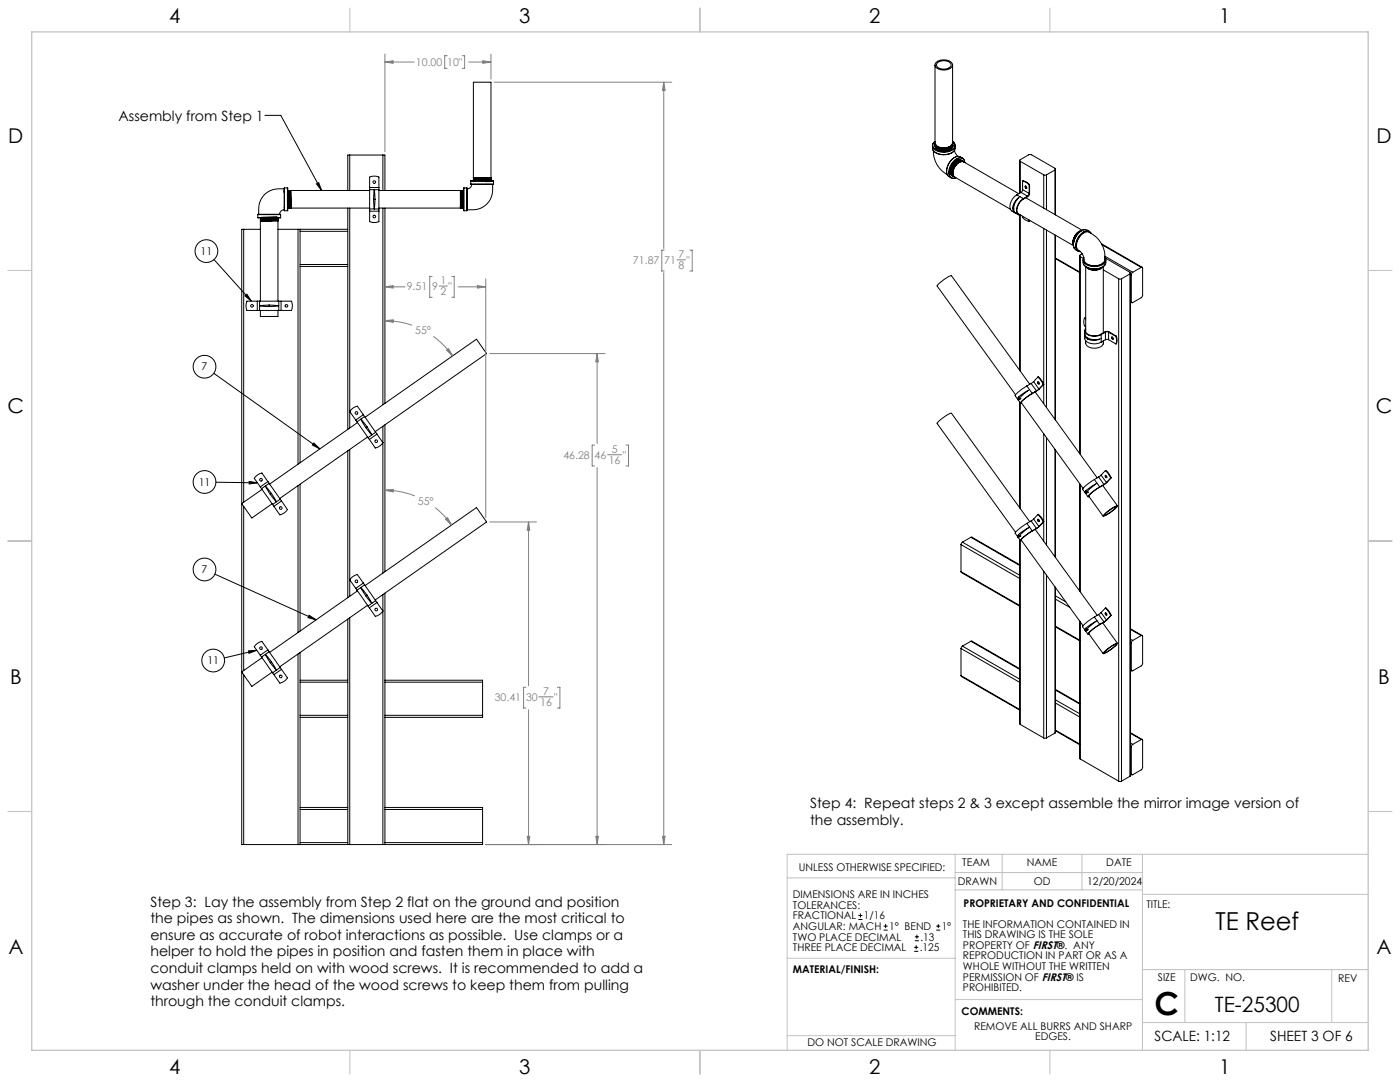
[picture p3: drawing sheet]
<svg xmlns="http://www.w3.org/2000/svg" width="559mm" height="432mm" viewBox="0 0 559 432" stroke-linecap="round" stroke-linejoin="round" font-family="sans-serif">
<g fill="none" stroke="#c0c0c0" stroke-width=".4">
<path d="M139.7 3.2v9.5M279.4 3.2v9.5M419.1 3.2v9.5M3.1 107.9h9.6M546.1 107.9h9.5M3.1 215.9h9.6M546.1 215.9h9.5M3.1 323.8h9.6M546.1 323.8h9.5M314.2 350.3h67M381.2 340.9v78.2M381.2 355.1h74.8"/>
<path d="M381.2 348.2h74.8M400 340.9v14.2M431.9 340.9v14.2M456 340.9v78.2M456 356.9h90.1M546.1 340.9h-231.9v78.2M314.2 382.4h67.2M381.2 398.9h74.8M456 387h90.1M472.9 387v21.1M531.6 387v21.1M139.7 419.1v9.6"/>
<path d="M279.4 419.1v9.6M314.2 413.3h67M419.1 419.1v9.6M456 408.1h90.1M497.4 408.1v11"/>
</g>
<path d="M12.7 12.7h533.4v406.4h-533.4z" fill="none" stroke="#c0c0c0" stroke-width=".5"/>
<g fill="none" stroke="#000" stroke-width=".4">
<path d="M373.2 25.9v31.1a3.9 3.9 0 0 0 5.6 1.6l.9-.6 .5-1M373.7 24.9a4.6 4.6 0 0 1 6.5 .7 3.1 3.1 0 0 1-4 2.3h-.4a2.09 2.09 0 0 1-2.3-2.7zM374.1 25.1a3.7 3.7 0 0 1 5.5 .7 3.3 3.3 0 0 1-4.9 1.3 1.2 1.2 0 0 1-.6-2zM380.2 25.9v31.2M105.7 46h6.4l16.2 30M372.2 58.1v1a3.9 3.9 0 0 0 4.7 2.6 3.9 3.9 0 0 0 4.4-2.6v-1M372.4 59.9a6 6 0 0 0 8.6 0M373.2 57.6h.1M373.2 57.2v.1M373.2 57.5v.1M373.2 57.4a4.3 4.3 0 0 0 6.9 0M373.2 58.1a3.4 3.4 0 0 0 4.5 1.8l1.5-.5 1-1.2"/>
<path d="M373.5 58.8l.8 .8M379.3 58.8a5.1 5.1 0 0 1-5.1 0M379.3 59.5l.9-1.2-.9 1.2M380 57.7a4.4 4.4 0 0 1-6.5 .3l.5 .7M380.2 57.4h.1M380.2 58.3h.1M380.2 57.4a4.5 4.5 0 0 1-6.9 .3M380.2 58.1l-.4 1M380.2 57.9a2.79 2.79 0 0 1-3.3 2.1 2.99 2.99 0 0 1-3.7-2M380.2 57.3a1.91 1.91 0 0 1-1.9 2.6l-.9 .2a3.5 3.5 0 0 1-4.4-2.2l.2-.5M380.2 57.4a4 4 0 0 1-5.7 1.7l-.8-.6-.5-.9M380.2 57.7a4.1 4.1 0 0 1-6.2 1.4l-.8-1.3"/>
<path d="M380.2 57.5a3.5 3.5 0 0 1-4.6 2.1 2.26 2.26 0 0 1-2.4-1.9M380.2 57.2a3.6 3.6 0 0 1-4.8 2.1 2.23 2.23 0 0 1-2.2-1.9M380.2 57.1a3.9 3.9 0 0 1-5.4 1.7l-1.2-.7-.4-1M380.2 57.7h.1M380.2 58v.2M380.2 56.4a2.04 2.04 0 0 1 1 2.2 2.04 2.04 0 0 1-1.8 1.6 5.6 5.6 0 0 1-7.1-1.7l.1-1.2 .8-.9a1.97 1.97 0 0 0-.8 2.1 1.97 1.97 0 0 0 1.6 1.5 5.7 5.7 0 0 0 7.1-1.6l-.2-1.2-.7-.8M380.2 57.1v.3M113.4 75.4a8.3 8.3 0 0 0-10.1 7.2v2.9M113.4 76.2v.8M113.6 75v9.1M113.6 75h1.1M114.7 75v9.1"/>
<path d="M114.8 76.1l.2 .2M114.9 76.1l.1 6.9M114.9 77.8l.1 5.2M115 76.3h.1M115 76.3l.1 6.5M115 76.3l.2 6.5M115.1 76.1l-.1 .2M115.1 76.1l.3 6.9M115.1 76.1h.1M115.2 76.1l.2 .2M115.2 76.1l.2 6.9M115.4 76.3l.1 6.5"/>
<path d="M115.4 76.3h.1M115.5 76.1l-.1 .2M115.5 76.1l.2 6.9M115.5 76.1h.1M115.6 76.1l.1 .2M115.6 76.1l.1 6.9M115.7 76.3l.2 6.6M115.8 76.2l.3 6.8M115.8 76.2l-.1 .1M115.9 76l-.1 .2M115.9 76.1l.2 6.9M115.9 76h.1"/>
<path d="M116 76l.1 6.9M116 76v.1M116 76.1l.1 6.8M116.1 76v6.9M116.1 76l-.1 .1M116.1 76h31.4M126.3 73.4l.9-.5 1.1 3.1zM139.6 61.9h-.8v14.1M139.6 61.9h13.2M139.6 61.9v14.1M147.5 75.7v7.7M147.5 74.8v.9"/>
<path d="M147.5 74.8v-4.1a4.6 4.6 0 0 1 3.7 0v4.1M147.5 75.7h3.7M147.5 74.8h3.7M149.1 79.6h.6M149.1 79.6l.3-3.9 .3 3.9M149.1 79.6l.3 3.8 .3-3.8M151.2 75.7v7.7M151.2 74.8v.9M151.2 76h32.6M152.8 61.9h.8v14.1M152.8 61.9v14.1M183.8 76v6.4"/>
<path d="M183.8 76l.1 .1M183.9 76.1l.1 6.8M183.9 76l.2 7M183.9 76h.1M183.9 76v.1M184 76l.1 .2M184 76.1l.2 6.9M184.1 76.2l.1 2.3M184.1 76.2l.1 .1M184.2 76.3v.2M184.2 76.5v2M184.2 76.5l.2 6.3"/>
<path d="M184.2 78.5l.1 4.3M184.3 76.1l-.1 .2M184.3 76.1l.2 6.9M184.3 76.1h.1M184.4 76.1l.1 .2M184.4 76.1l.1 6.9M184.5 76.3h.1M184.5 76.3l.2 6.5M184.7 76.1l-.2 .2M184.7 76.1l.2 6.9M184.7 76.1h.1M184.7 76.1l.2 .2"/>
<path d="M184.9 76.3h.1M184.9 76.3l.1 6.4M184.9 76.3l.1 4.9M185 76.1l-.1 .2M185.2 75v9.1M185.2 75h1.1M186.3 75v9.1M187.9 72.3h9.1M187.9 73.4h9.1M187.9 72.3v1.1M188.3 73.6a1.78 1.78 0 0 1-1.8 1.8M188.9 71.4h.2"/>
<path d="M188.9 71.8l.3 .1M188.9 70.9h2.6M188.9 71.4h.1M188.9 71.7h.1M188.9 71h.1M189 72.1h.1M189 71l.1 .3M189 72v.1M189.1 71.3h-.2M189.1 71.4v.2M189.1 71.6l-.2 .1M189.2 71.9l-.2 .1"/>
<path d="M189.2 71.9h.1M189.3 71.9h1.6M190.9 71.9h-1.7M191.5 70.9h3M191.5 70.9h-2.6M193.8 70.9h.7M193.8 70.9l-4.9 .1M194.5 70.9l-5.5 .1M194.5 70.9h1.5M195.7 72.1l-.2 .4h-1.6l-.6-.4M195.7 72.1l-.2 .4-.3-.4M195.7 72.1h.1"/>
<path d="M195.7 71.8l.2 .1M195.7 71.6l-6.4 .3M195.7 71.8l-4.8 .1M195.8 71.4l-6.7 .2M195.8 71.4l.1 .1M195.9 71.2l-6.8 .2M195.9 71.2l-.1 .2M195.9 71.9l-.2 .2M195.9 71.5l-.2 .3M195.9 71.2l-7 .2M195.9 71.5l-6.9 .2M195.9 71.9h.1"/>
<path d="M195.9 71.9l-6.9 .2M195.9 71.9l-6.9 .1M195.9 71.1l-7 .2M195.9 71.5h.1M196 71.1l-6.9 .2M196 70.9v-38.1h-7.1v38.2M196 70.9l-.1 .2M196 71.1v.1M196 71.2h-.1M196.6 73.6a8.4 8.4 0 0 1-6.7 10l-3.4 .1M197 72.3v1.1M372.6 60.1a10.5 10.5 0 0 0 5.4 9.5"/>
<path d="M379.3 68.6a4.9 4.9 0 0 1 4.2-4.9l.9 .8a3.7 3.7 0 0 0-4.1 3.6v1.5l.6 1M379.3 68.6a1.61 1.61 0 0 0 1.4 1.8h-.1M379.6 67.3l-.2 1.5 .4 1-.4-1.3M380.1 70.1h.1M380.4 70.2v.1M380.4 69.7l.1 .2M380.5 69.9v.1M380.9 70.6h.1M381 60l.3 1.1 1 1.3M381.4 66.1l-.2 .4a3.2 3.2 0 0 0-.1 4.2l22.2 12.8M382.4 62.4a5.9 5.9 0 0 0-4.2 7.5M382.5 62.4a6 6 0 0 0-4.3 7.5l1.4 1.1"/>
<path d="M382.5 62.4l1.6 .7M382.6 63.9l-.7 .2M383.3 64.5a4.9 4.9 0 0 0-2.8 5.4M383.5 64.5l1.1 .1 22 12.7M383.5 64.5l-.8 .4-1.3 1.2M383.5 64.5l1.1 .1M383.5 64l-.9-.1-1.1 .5M383.5 64.5h.3l-1.3 .5-1.1 1.1M383.6 64.1a2.6 2.6 0 0 0-3.3 1.7 3.2 3.2 0 0 0 0 4.4M383.8 64.2a3.2 3.2 0 0 0-3.7 2.5 2.91 2.91 0 0 0 .3 3.5M383.9 64.2a3.5 3.5 0 0 0-4 3.2 2.37 2.37 0 0 0 .6 2.9M384 64.3a3.4 3.4 0 0 0-3.8 3 2.58 2.58 0 0 0 .4 3.1"/>
<path d="M384.1 64.3a3.7 3.7 0 0 0-4.1 3.7v1.4l.8 1M384.2 64.4a3.9 3.9 0 0 0-4 4l.1 1.4 .6 .8M384.2 64.4l.1 .1M384.5 64.6h.1M384.7 63.7a2.18 2.18 0 0 0-3.5 0 5.8 5.8 0 0 0-2 6.9 1.95 1.95 0 0 0 2.3 .3 2.05 2.05 0 0 1-2.3-.5 2.05 2.05 0 0 1-.2-2.4 5.4 5.4 0 0 1 4.8-4.9l.9 .8 .4 1-.3-1.2M405.8 77.8a5.2 5.2 0 0 0-2.3 6.1l1.6 1M405.8 77.8l2.6 1.5M407 64.1v13M407.2 64.4l-.1-.6 3.5-2 .7-.1 9.8 5.5 .2 .2-.2 .4M407.2 64.4l9.4 5.4M407.2 64.4v12.5M407.5 76.8l2.6 1.5"/>
<path d="M407.5 76.8l-1.7 1M408.2 72.3l1.3 .4 1.3 1.1M408.2 72.3a3.3 3.3 0 0 1 2.8 1.4M408.2 75.7l-.7 1.1M408.2 75.7l2.6 1.5M408.2 72.3v3.4M408.4 79.3a5.2 5.2 0 0 0-2.2 6.1l1.3 .5M409.2 74.3l.4 .1 .2 .6a.48 .48 0 0 1-.6-.1 .48 .48 0 0 1 0-.6zM409.3 74.2l.5 .9M409.4 78.9l22.5 13M410.1 78.3l-1.7 1M410.8 77.2l-.7 1.1"/>
<path d="M410.8 73.8v3.4M411 73.7l-.2 4-.7 .8-1.7 1a4.7 4.7 0 0 0-2 5.8l.6 .4M411 73.7l-.2 .1M416.6 69.8h1.1M416.6 69.8v13.2M417.7 69.8v13.9M421.1 67.8l-3.4 2M421.1 67.8v17.9M421.3 67.5v18.3M97.3 91.5h-.8v245.5h.8M97.3 91.5h6.6M97.3 91.5v108.9"/>
<path d="M102.9 85.7h9.1M102.9 86.8h9.1M102.9 85.7v1.1M103.9 88.2h7M103.9 88.1l4.6 .1M103.9 88.1h.1M103.9 88.2v32M103.9 87.7l.1 .1M104 87l.2 .1M104 87.4l.1 .1M104 87.7h.1M104 88.1l-.1 .1"/>
<path d="M104 87h.1M104 87.3v.1M104 88l-.1 .1M104 87.8v.2M104.1 87.6l-.1 .1M104.1 87.5v.1M104.2 87.2l-.2 .1M104.2 87.1v.1M105.1 87l-.3 .3-.8 .1v-.4M110.7 87l.2 .1M110.7 87l-.1-.4-5.3 .1h-1.1v.4M110.7 87l-.1-.4-5.3 .1-1.1 .1v.4"/>
<path d="M110.7 87h.1M110.7 87.3l-6.6 .2M110.7 87.3v.1M110.7 87.4l.2 .1M110.7 87.4l-6.6 .2M110.8 87.6l-6.8 .2M110.8 87.6v.2M110.8 87.8l-6.8 .2M110.8 87.9l-6.8 .2M110.8 87.8l.1 .1M110.9 87.9l-6.9 .2M110.9 87.9v.3"/>
<path d="M110.9 87.2l-.2 .1M110.9 86.8l-.2 .2M110.9 87.1l-6.9 .2M110.9 87.2v.4h-.4l-6.5 .1v-.3M110.9 87.1v.1M110.9 87.6h-.1M110.9 87.5l-6.9 .2M110.9 87.6v.3l-1.1 .1-5.8 .1v-.4M110.9 87.5v.1M110.9 87.9h.1M110.9 88.2v32M110.9 91.5h8.1"/>
<path d="M112 85.7v1.1M113.4 83.7a1.78 1.78 0 0 0-1.8 1.8M113.4 82.8h.1M113.6 84.1h1.1M114.8 82.8l.2 .2M115 83h.1M115 83l.2-.2 .2 .2M115.4 83h.1M115.5 82.8l-.1 .2M115.5 82.8h.1M115.6 82.8l.1 .2M115.7 83h.1"/>
<path d="M115.9 82.9l-.2 .1M115.9 82.9l.2 .1M116.1 83h31.4M116.1 83h.1M116.1 82.9v.1M119 91.5h.8M119 91.5v93.7M119.8 91.5h19M119.8 91.5v93.2M119.8 92.3h19M138.8 83v88.3M139.6 83v87.8"/>
<path d="M147.5 83.4v.9M147.5 84.3v4.1a5 5 0 0 0 3.7 0v-4.1M147.5 83.4h3.7M147.5 84.3h3.7M151.2 83.4v.9M151.2 83h32.6M152.8 83v78.5M153.6 83v78M183.8 82.4v.6M183.8 83h.1M184 82.9l.1 .1M184 82.9l-.2 .1"/>
<path d="M184.1 83h.1M184.3 82.8l-.1 .2M184.3 82.8h.1M184.4 82.8l.1 .2M184.5 83h.1M184.7 82.8l-.2 .2M184.7 82.8h.1M184.7 82.8l.2 .2M184.9 83h.1M185.1 82.8l-.2 .2M185.2 84.1h1.1M186.5 81.7v1"/>
<path d="M404.2 83.1l.2 .9 .5 .7M404.2 83.1a5.8 5.8 0 0 1 2.6-4.3h-.1a6.2 6.2 0 0 0-2.1 4.6M404.2 83.1l.4 .3M404.6 83.4l.4 1.4 1.5 .9M404.8 84.7l.7 .4M406.4 85.3l22.1 12.7M407 85.9v61.9M407.2 85.9v62.2M408.2 86.3a2.96 2.96 0 0 0 2.3 2h.3M410.8 87.8v.5M411 87.9l-.2 .4M416.6 91.2v69.9"/>
<path d="M417.7 91.8v70.8M421.1 93.8v73.5M421.3 93.9v73.7M428.4 97.6l.4 1.5M430 92.9a5 5 0 0 0-1.6 4.7M430 92.9l-1.3 1.8a3.8 3.8 0 0 0-.3 3M430.7 92.8a5.8 5.8 0 0 0-2.1 3.4M430.9 92.6a5.5 5.5 0 0 0-2.3 4M431.5 93.8a2.96 2.96 0 0 1 4.7-.2 10.3 10.3 0 0 1 4.5 11 5.7 5.7 0 0 1-7.8-.2l-.2-.4a5.1 5.1 0 0 0-2.7-4.6 5.2 5.2 0 0 1 1.5-5.6zM431.6 92.1a4.8 4.8 0 0 0-3.1 5M431.6 92.1l-1.6 .8M431.6 92.1a5 5 0 0 0-3.2 5.4"/>
<path d="M433.1 91.6a6.1 6.1 0 0 0-4.7 6M434.8 92.3l-.8-.4a4 4 0 0 0-4.8 3 3.5 3.5 0 0 0 1 5.3M435.4 92.9a2.39 2.39 0 0 0-4 .5 5.1 5.1 0 0 0-1.3 6.7l1 .3M435.4 93.1a2.32 2.32 0 0 0-3.8 .5 5.3 5.3 0 0 0-1.5 6.3l1 .4M435.4 93l.1 .2M439.7 97.3l16.2 9.4M439.9 97.7l15.6 9M85.4 103.6l14.9 16.6M97.8 118.1l.7-.7 1.8 2.8zM119.8 106.3h19M119.8 105.6h19M421.3 103.2l9.7 5.6"/>
<path d="M421.3 103l9.7 5.5M431 102.1v78.9M431.2 102.4l1.2 .7M431.2 102.4v78.9M431.2 100.4h-.1M432 101.3l-.9 .5 .1 .6M432.3 103.8v.9a3.5 3.5 0 0 0 3.8 2.6 4.3 4.3 0 0 0 5.3-2.6v-.9M432.5 102.9a2.26 2.26 0 0 0 2.1 3.1 5.4 5.4 0 0 0 6.7-1.9l-.1-1.2M432.5 105.6a6 6 0 0 0 8.6 0M432.6 102.8a2.3 2.3 0 0 0 2.2 3.1 5.2 5.2 0 0 0 6.4-2l-.2-1M433.4 106.4v26.1M433.7 106.6a5 5 0 0 0 6.2 0 5.1 5.1 0 0 1-6.1 .1"/>
<path d="M434 106.8a5.2 5.2 0 0 0 5.4 .1M435.3 107.2l2.3 .1M440.2 106.5a4.8 4.8 0 0 1-6.6 .1M440.3 104.6l-.1 .7M440.4 106.4v26.4M440.4 107.7l6.1 3.6M441 102.7l.1 .2M441 102.2l11.1 6.5M441.2 103l9.8 5.7 .2 .2-.2 .4M446.5 111.3h1.1M446.5 111.3v200.4M447.6 111.3v200.4"/>
<path d="M451 109.3l-3.4 2M451 109.3v200.5M451.2 109v200.6l-.2 .2M451.2 109.4l.4 .2M451.6 109.6v10.8M452.1 108.7l-.5 .9M455.5 106.7h.4l.2 .3-.1 11.3-.5 .5-3.5 2-.4-.4M455.5 106.7l-3.4 2M102.7 123.9h.9M102.7 120.2h.9M102.7 120.2h-4.1a4.6 4.6 0 0 0 0 3.7h4.1M102.7 120.2v3.7"/>
<path d="M103.6 123.9h7.7M103.6 120.2h7.7M103.6 120.2v3.7M103.9 123.9v2.4h7v-2.4M107.5 121.7v.6M107.5 121.7l-3.9 .3 3.9 .3M107.5 121.7l3.7 .3-3.7 .3M111.3 123.9h.9M111.3 120.2h.9M111.3 120.2v3.7M112.2 120.2h4.1a5 5 0 0 1 0 3.7h-4.1M112.2 120.2v3.7"/>
<path d="M432.9 127l-.3 2.2 .3 .8 .5 .3M432.9 127l.5 .3M432.9 127l.5 .1M433 133.3a1.92 1.92 0 0 0 1.1 2M433 133.3l.2 .8 .9 .7M433 133.6v1.4a4 4 0 0 0 5.3 2l1.2-.4M433 132v1.3M433.4 131.4a2 2 0 0 0 2 2.5h2.8l2.8-1.5 1.1-.1 3.5 1.9M433.4 131a1.75 1.75 0 0 0 1.2 2.8l2.3 .4 2.6-.7M433.4 136v.9a3.9 3.9 0 0 0 5.4 1.7 2.06 2.06 0 0 0 1.6-2.5M434.1 134.8a6.4 6.4 0 0 0 5 .5 5.9 5.9 0 0 1-5 0M434.1 134.8v.5"/>
<path d="M439.5 133.5v3.1M441.2 132.6h1.3M441.2 135.6h1.3M441.2 132.6l-1.7 .9M441.2 132.6v3M441.2 135.6l-1.7 1M442.5 132.6l2.9 1.7M442.5 132.6v3M442.5 135.6l2.9 1.7M443.7 134.6a.46 .46 0 0 1 .6 .2 .46 .46 0 0 1-.2 .6zM443.8 134.5l.5 .8M445.4 134.3l.3 1.6-.3 1.4"/>
<path d="M445.6 134.2l.3 1.6-.5 1.5M445.6 134.2l-.2 .1M451.2 120.5l.5 .3M451.2 120.3l.4 .1M85.3 149l42.4 30.1M406.2 159.2l.2 .4M406.5 158.5l-.3 .7M406.5 158.5l4.1-2.7-3.8 3.2M406.5 158.5l.3 .5M406.8 159l-.4 .6 1.1-.5-1.3 .2 1.2 1.6M409.9 154l2.1 3-.3 .2a11.9 11.9 0 0 0-4.3 3.7h.4M409.9 154l-.4 .2a11.5 11.5 0 0 0-4.3 3.7l1 1.4"/>
<path d="M411 153.4l-31.2-43.4a12.5 12.5 0 0 0-5.7 4.2l31.2 43.3M411.6 153l2.1 3M411.6 153l-1.7 1M412.6 152.3l-1 .7M412.6 152.3l2.1 3M413.2 156.4l24.7 34.3M413.7 156l-1.8 1.1a11.3 11.3 0 0 0-4.3 3.7h.1M414.2 150.5l1.5 1.7 .7 1.3M414.2 152.4l.4 .1a.41 .41 0 0 1 .3 .4 .41 .41 0 0 1-.4 .4l-.4-.5zM414.2 150.5l.2-.1 .7 .6 1.5 2.4M414.2 150.5l-1.6 1.8M414.3 152.4l.5 .8"/>
<path d="M414.7 155.3l-1 .7M416.4 153.5l-1.7 1.8M416.6 153.4l-3 2.7M416.6 153.4l-.2 .1M125.3 176.8l2.4 2.3-3-1.5zM138.8 179.9v58.6M139.6 179.4v58.5M142 167.6l.5 .7M142.5 168.3l4.4 6.4M142.7 168.6l-35.1 24.6M145 165.5l.5 .7M145 165.5l-2.4-3.4a4.7 4.7 0 0 0-3 2.1l2.4 3.4"/>
<path d="M145 165.5l-3 2.1M145.5 166.2l4.4 6.3M145.5 166.2l-3 2.1M145.7 166.5l44.5-31.1 3.4 4.9 .6 .8-44.4 31.2M146.5 170.3l-.5 .3M146.5 170.3l-2.5-3 2 3.3M146.5 170.3l1.9 3.3-2.4-3M146.7 174.4l-35 24.5M146.9 174.7l.5 .7M149.9 172.5l.6 .7M149.9 172.5l-3 2.2M150.5 173.2l2.3 3.5a5 5 0 0 1-3 2.1l-2.4-3.4"/>
<path d="M150.5 173.2l-3.1 2.2M152.8 170.1v58.6M153.6 169.5v58.6M407 160.4v42.3M407.2 160.8v42.2M407.6 160.6l24.7 34.3M416.6 173.1v42.8M417.7 174.6v42.9M421.1 179.3v42.9M421.3 179.6v42.9M86.2 192.4l16.6 .3M99.4 192.1l3.4 .6-3.4 .4z"/>
<path d="M103.9 194.3l.5 .7M104.4 195l4.4 6.3M104.6 195.3l-8.1 5.7 4 5.7 8.1-5.7M106.9 192.2l.5 .7M106.9 192.2l-2.4-3.4a5 5 0 0 0-3 2.1l2.4 3.4M106.9 192.2l-3 2.1M107.4 192.9l4.4 6.3M107.4 192.9l-3 2.1M108.4 197l-.5 .3M108.4 197l-2.5-3 2 3.3M108.4 197l1.9 3.2-2.4-2.9M111.8 199.2l.6 .7"/>
<path d="M111.8 199.2l-3 2.1M112.4 199.9l2.3 3.4a4.7 4.7 0 0 1-3 2.2l-2.4-3.4M112.4 199.9l-3.1 2.2M119 193.8v58.6M119.8 193.3v58.5M431 193v42.8M431.2 193.3v42.8M433.1 196.6l.2 .3M433.3 196.9l1 1.4M433.4 195.9l-.3 .7M433.4 195.9l4.1-2.8-3.7 3.2M433.4 195.9l.4 .4"/>
<path d="M433.8 196.3l-.4 .6 1-.5-1.3 .2 .2 .3M434.5 197.9l5.8 8.1M436.8 191.3l-.3 .3a13.3 13.3 0 0 0-4.4 3.7l1 1.3M436.8 191.3l2.2 3M438.5 190.4l2.2 3M438.5 190.4l-1.7 .9M439 194.3l-.4 .3a11.5 11.5 0 0 0-4.3 3.7l.4-.1M439.5 189.6l-1 .8M439.5 189.6l2.1 3M440.1 193.7l5.9 8.2M440.7 193.4l-1.7 .9M441.1 189.8l.3-.1a.46 .46 0 0 1 .4 .5 .46 .46 0 0 1-.3 .4z"/>
<path d="M441.2 187.8l1.2 1.3 .9 1.7 .2-.1M441.2 187.8l.8 .5 1.5 2.4M441.2 187.8l-1.7 1.8M441.3 189.7v.4l.5 .4M441.6 192.6l-.9 .8M441.8 192.5l-2.9 2a11.7 11.7 0 0 0-4.4 3.6h.2M443.5 190.7l-1.9 1.9M97.3 202.1v65.5M108.8 201.3l.5 .8M383.6 217.3v10.8M383.6 217.3l23.4 13.6M384.1 216.4l-.5 .9"/>
<path d="M384.1 216.4l22.9 13.2M387.5 214.4h.4l19.1 11M387.5 214.4l-3.4 2M387.5 214.4l19.5 11.3M406.2 214.1l.2 .4M406.5 213.4l-.3 .7M406.5 213.4l4.1-2.8-3.8 3.3M406.5 213.4l.3 .5M406.8 213.9l-.4 .5 1.1-.5-1.3 .2 1.2 1.7M407 215.3v73.6l.2 .2M407.2 215.6v73.5M407.6 215.5l24.7 34.2"/>
<path d="M409.9 208.9l-.7 .4a9.7 9.7 0 0 0-4 3.5l1 1.3M409.9 208.9l2.1 3M411 208.2l-31.2-43.3a12.8 12.8 0 0 0-5.7 4.1l31.2 43.4M411.6 207.9l2.1 3M411.6 207.9l-1.7 1M412 211.9l-.3 .2a11.9 11.9 0 0 0-4.3 3.7h.4M412.6 207.2l-1 .7M412.6 207.2l2.1 2.9M413.2 211.2l24.7 34.4M413.7 210.9l-1.7 1M414.2 207.3a.45 .45 0 0 1 .6 .2 .45 .45 0 0 1-.3 .6zM414.2 205.4l1.5 1.6 .7 1.3"/>
<path d="M414.2 205.4l.9 .4 1.5 2.4M414.2 205.4l-1.6 1.8M414.3 207.2l.1 .5 .4 .4M414.7 210.1l-1 .8M416.4 208.3l-1.7 1.8M416.6 208.2l-1.9 2.1-2.8 1.7a12.2 12.2 0 0 0-4.3 3.6l.1 .1M416.6 208.2l-.2 .1M440.9 205.1l.5-.4a11.4 11.4 0 0 1 4.6-2.8 11.9 11.9 0 0 1-5.7 4zM441.5 204.7a9.3 9.3 0 0 1 4.1-2.5l-2.3 2.2-2.5 1.3zM85.8 229.1l40.4 18.3M142 234.8l.5 .7M142.5 235.5l4.4 6.3"/>
<path d="M142.7 235.8l-35.1 24.5M145 232.7l.5 .7M145 232.7l-2.4-3.4a5 5 0 0 0-3 2.1l2.4 3.4M145 232.7l-3 2.1M145.5 233.4l4.4 6.3M145.5 233.4l-3 2.1M145.7 233.7l44.5-31.1 1.7 2.4 2.3 3.3-44.4 31.1M146.5 237.5l-.5 .3M146.5 237.5l1.9 3.2-2.4-2.9M146.5 237.5l-2.5-3 2 3.3M149.9 239.7l.6 .8M149.9 239.7l-3 2.1"/>
<path d="M152.8 237.3v99.7M153.6 236.7v100.3M383.6 228.1l.1 .4 23.3 13.4M383.6 228.1l23.4 13.6M416.6 228v66.5M417.7 229.5v65M421.1 234.2v58.4M421.3 234.5v57.8l-.2 .3M421.3 239.1l5.7 3.3M421.3 237.8l4.1 2.4M99.2 259.8l3.3-.3-3.1 1.2zM102.5 259.5l-13 3.1"/>
<path d="M106.9 259.4l.5 .7M106.9 259.4l-2.4-3.5a4.9 4.9 0 0 0-3 2.2l2.4 3.4M106.9 259.4l-3 2.1M123.4 245.5l2.8 1.9-3.3-.9zM138.8 247.1v89.9M139.6 246.6v90.4M146.7 241.5l-35 24.6M146.9 241.8l.5 .8M150.5 240.5l2.3 3.3a4.7 4.7 0 0 1-3 2.2l-2.4-3.4M150.5 240.5l-3.1 2.1M383.6 258.8v10.8M383.6 258.8l23.4 13.5"/>
<path d="M384.1 257.8l-.5 1M384.1 257.8l22.9 13.2M387.5 255.9h.4l19.1 11M387.5 255.9l-3.4 1.9M387.5 255.9l19.5 11.2M421.3 250.2l9.7 5.5M421.3 249.9l9.7 5.6M431 247.9v54.8l.2 .2M431.2 248.2v54.7M433.1 251.5l.2 .3M433.3 251.8l1 1.3M433.4 250.7l-.3 .8"/>
<path d="M433.4 250.7l4.1-2.8-3.7 3.3M433.4 250.7l.4 .5M433.8 251.2l-.4 .6 1-.6-1.3 .3 .2 .3M434.5 252.8l5.8 8M436.8 246.2l2.2 3a11.5 11.5 0 0 0-4.7 4l.4-.1M436.8 246.2l-.3 .3a12.2 12.2 0 0 0-4.4 3.7l1 1.3M438.5 245.3l2.2 2.9M438.5 245.3l-1.7 .9M439.5 244.5l-1 .8M439.5 244.5l2.1 3M440.1 248.6l5.9 8.1M440.7 248.2l-1.8 1.1a11.7 11.7 0 0 0-4.4 3.7h.2"/>
<path d="M441.2 242.7l.8 .5 1.5 2.3M441.2 242.7l1.2 1.3 .9 1.6 .2-.1M441.2 244.6h.2a.46 .46 0 0 1 .4 .4 .46 .46 0 0 1-.3 .5l-.4-.6zM441.2 242.7l-1.7 1.8M441.3 244.5l.5 .9M441.5 259.6a9.3 9.3 0 0 1 4.1-2.5l-.8 .9a9.3 9.3 0 0 1-4 2.5zM441.6 247.5l-.9 .7M441.8 247.4l-1.3 .9M443.5 245.5l-1.9 2M451.2 250.9l4.7 2.7M451.2 256.4l.4 .2M451.2 255.1l.9 .5"/>
<path d="M451.2 251.2l4.3 2.4M451.6 256.6v10.8M452.1 255.6l-.5 1M455.5 253.6h.4l.2 .4-.1 11.2-.5 .5-3.5 2.1-.4-.4M455.5 253.6l-3.4 2M97.3 269.3v67.7M103.9 261.5l.5 .7M104.4 262.2l4.4 6.3M104.6 262.5l-8.1 5.6 .1 .3 3.9 5.5 8.1-5.6M107.4 260.1l4.4 6.3M107.4 260.1l-3 2.1M108.4 264.1l-.5 .4"/>
<path d="M108.4 264.1l-2.5-2.9 2 3.3M108.4 264.1l1.9 3.3-2.4-2.9M108.8 268.5l.5 .7M111.8 266.4l.6 .7M111.8 266.4l-3 2.1M112.4 267.1l2.3 3.4a4.7 4.7 0 0 1-3 2.1l-2.4-3.4M112.4 267.1l-3.1 2.1M119 261v76M119.8 271.5h19M119.8 260.4v76.6M119.8 272.2h19M153.6 271.5h39v.7"/>
<path d="M153.6 272.2h39M192.6 272.2v13.3M383.6 269.6l.2 .4 23.2 13.4M383.6 269.6l23.4 13.5M421.3 275.1l9.7 5.6M421.3 279.3l9.7 5.5M421.3 275.4l9.7 5.6M440.7 260.2l.7-.7a11.4 11.4 0 0 1 4.6-2.8 12.3 12.3 0 0 1-5.7 4.1zM451.2 267.4l.5 .3M451.2 267.2l.4 .2M119.8 286.3h19M119.8 285.5h19"/>
<path d="M153.6 285.5h39M192.6 285.5v.8h-39M407.2 289.1l9.4 5.4M416.6 294.5h1.1M421.1 292.6l-3.4 1.9M421.3 291.6l9.7 5.6M421.3 280.6l9.7 5.5M421.3 291.4l9.7 5.5M451.2 292.4l4.7 2.7M451.2 297.9l.4 .2M451.2 296.5l.9 .6M451.2 292.7l4.3 2.4"/>
<path d="M451.6 298.1v10.8M452.1 297.1l-.5 1M455.5 295.1h.5l.1 .4-.1 11.2-.5 .5-3.4 2h-.4l-.1-.3M455.5 295.1l-3.4 2M431.2 302.9l15.3 8.8M446.5 311.7h1.1M451 309.8l-3.4 1.9M451.2 308.9l.5 .3M451.2 308.6l.4 .3M97.3 337h21.7M119 337h.8M119.8 322.2h19"/>
<path d="M119.8 337h19M119.8 323h19M119.8 336.3h19M138.8 337h.8M139.6 337h13.2M152.8 337h.8M153.6 322.2h39v.8M153.6 323h39M153.6 336.3h39M192.6 336.3v.7h-39M192.6 323v13.3"/>
<circle cx="149.4" cy="72.7" r=".54"/>
<circle cx="149.4" cy="86.4" r=".52"/>
<circle cx="82.4" cy="100.2" r="4.5"/>
<circle cx="100.6" cy="122.1" r=".54"/>
<circle cx="114.3" cy="122.1" r=".52"/>
<circle cx="81.6" cy="146.4" r="4.5"/>
<circle cx="142.3" cy="164.8" r=".53"/>
<circle cx="150.2" cy="176.1" r=".54"/>
<circle cx="81.6" cy="192.3" r="4.5"/>
<circle cx="104.2" cy="191.5" r=".53"/>
<circle cx="112.1" cy="202.8" r=".54"/>
<circle cx="81.6" cy="227.3" r="4.5"/>
<circle cx="142.3" cy="232" r=".53"/>
<circle cx="104.2" cy="258.7" r=".52"/>
<circle cx="150.2" cy="243.3" r=".54"/>
<circle cx="85.1" cy="263.6" r="4.5"/>
<circle cx="112.1" cy="269.9" r=".54"/>
</g>
<g fill="none" stroke="#808080" stroke-width=".4">
<path d="M153.6 24.8l3.3-.6v1.1zM153.6 21.6v39M153.6 24.8h11.7M178.5 22.2h-1v5.1h1M184.5 22.2h1v5.1h-1M187.1 24.8h8.9M192.7 24.2l3.3 .6-3.3 .5zM196 21.6v9.9M197.2 32.8h70.9M264.9 32.8l.6 3.3h-1.1zM264.9 32.8v66.4M265.1 99.8h-.9v8.4h.9"/>
<path d="M275.3 99.8h1v8.4h-1M153.6 114.5l3.3-.5v1zM153.6 114.5h8.1M172.5 110.3h-1v8.3h1M175.3 114.2h3.3M180.3 110.3h1v8.3h-1M182.9 114.5h11M190.6 114l3.3 .5-3.3 .5zM193.9 111.3v95.3M264.9 108.8v228.2M270.3 103.7h3.2M153.6 128l3.4-.4-.1 1.1z"/>
<path d="M153.6 128l6 .5 4.9 1.3M173 134.2l4.4 3.9 3.3 3.9M178.2 139.7l.8-.6 1.7 2.9zM195.5 141.1h46M238.3 141.1l.5 3.3h-1zM238.3 141.1v35.9M237.3 177.6h-.9v8.3h.9M249.9 177.6h1v8.3h-1M153.6 195.7l3.4-.4-.1 1zM153.6 195.7l6.5 .6 5.5 1.6M238.3 186.6v150.4M242.5 181.5h5.6"/>
<path d="M173.7 202.6l3.8 3.5 2.7 3.4M177.8 207.2l.8-.6 1.6 2.9zM195.5 208.3h18.6M211 208.3l.5 3.3h-1.1zM211 208.3v65.3M209.9 274.3h-.9v8.3h.9M215.1 278.1h5.6M222.5 274.3h1v8.3h-1M211 283.2v53.8M193.9 337h74.2M210.4 333.8h1.1l-.5 3.2zM237.8 333.8h1l-.5 3.2z"/>
<path d="M264.4 333.8h1.1l-.6 3.2z"/>
</g>
<g fill="#000">
<path d="M126.3 73.4l.9-.5 1.1 3.1z"/>
<path d="M125.3 176.8l2.4 2.3-3-1.5zM123.4 245.5l2.8 1.9-3.3-.9zM99.2 259.8l3.3-.3-3.1 1.2zM99.4 192.1l3.4 .6-3.4 .4zM97.8 118.1l.7-.7 1.8 2.8z"/>
</g>
<path d="M153.6 24.8l3.3-.6v1.1zM192.7 24.2l3.3 .6-3.3 .5zM264.9 32.8l.6 3.3h-1.1zM264.4 333.8h1.1l-.6 3.2zM211 208.3l.5 3.3h-1.1zM210.4 333.8h1.1l-.5 3.2zM238.3 141.1l.5 3.3h-1zM237.8 333.8h1l-.5 3.2zM153.6 114.5l3.3-.5v1zM190.6 114l3.3 .5-3.3 .5zM177.8 207.2l.8-.6 1.6 2.9zM153.6 195.7l3.4-.4-.1 1zM178.2 139.7l.8-.6 1.7 2.9zM153.6 128l3.4-.4-.1 1.1z" fill="#808080"/>
<g fill="none" stroke="#000" stroke-width=".4">
<path d="M342.6 367h1.6M342.6 365.4h1.6M343.4 364.6v1.5M352.7 371.2h1.6M352.7 369.6h1.6M353.5 368.8v1.6M364.9 379.7h1.6M364.9 378.1h1.6M365.2 375.4h1.6M365.2 373.8h1.6M365.7 377.3v1.5M366 373v1.6"/>
<path d="M373.7 371.2h1.6M373.7 369.6h1.6M374.5 368.8v1.6"/>
</g>
<text font-size="12.7" x="460.9" y="405.2">C</text>
<text font-size="9.9" x="485.1" y="371.2">TE Reef</text>
<text font-size="8.5" x="484.9" y="404">TE-25300</text>
<g font-size="8.1">
<text x="67.6" y="9.3">4</text>
<text x="207.3" y="9.3">3</text>
<text x="347" y="9.3">2</text>
<text x="486.7" y="9.3">1</text>
<text x="3.3" y="57">D</text>
<text x="549.4" y="57">D</text>
<text x="3" y="164.9">C</text>
<text x="549.1" y="164.9">C</text>
<text x="4" y="272.9">B</text>
<text x="550.1" y="272.9">B</text>
<text x="3.3" y="380.8">A</text>
<text x="549.4" y="380.8">A</text>
<text x="67.6" y="428.4">4</text>
<text x="207.3" y="428.4">3</text>
<text x="347" y="428.4">2</text>
<text x="486.7" y="428.4">1</text>
</g>
<g font-size="5.6">
<text x="47.3" y="48.2">Assembly from Step 1</text>
<text x="323.4" y="322.6">Step 4: Repeat steps 2 &amp; 3 except assemble the mirror image version of</text>
<text x="323.4" y="329.3">the assembly.</text>
<text x="60" y="361.8">Step 3: Lay the assembly from Step 2 flat on the ground and position</text>
<text x="60" y="368.4">the pipes as shown. The dimensions used here are the most critical to</text>
<text x="60" y="375.1">ensure as accurate of robot interactions as possible. Use clamps or a</text>
<text x="60" y="381.7">helper to hold the pipes in position and fasten them in place with</text>
<text x="60" y="388.3">conduit clamps held on with wood screws. It is recommended to add a</text>
<text x="60" y="395">washer under the head of the wood screws to keep them from pulling</text>
<text x="60" y="401.6">through the conduit clamps.</text>
<text x="460.9" y="415.2">SCALE: 1:12</text>
<text x="507" y="415.2">SHEET 3 OF 6</text>
</g>
<g font-size="4.2" fill="#808080">
<text x="166" y="26.3">10.00</text>
<text x="178.5" y="26.3">10&quot;</text>
<text x="252.6" y="105.3">71.87</text>
<text x="265.1" y="105.3">71</text>
<text x="270.8" y="103">7</text>
<text x="270.8" y="107.2">8</text>
<text x="274" y="105.3">&quot;</text>
<text x="175.8" y="113.5">1</text>
<text x="162.3" y="115.8">9.51</text>
<text x="172.5" y="115.8">9</text>
<text x="175.8" y="117.7">2</text>
<text x="179" y="115.8">&quot;</text>
<text x="165.7" y="133.3">55°</text>
<text x="224.9" y="183.1">46.28</text>
<text x="237.3" y="183.1">46</text>
<text x="243" y="185">16</text>
<text x="244.1" y="180.8">5</text>
<text x="248.6" y="183.1">&quot;</text>
<text x="166.8" y="201.6">55°</text>
<text x="197.5" y="279.8">30.41</text>
<text x="210" y="279.8">30</text>
<text x="215.6" y="281.6">16</text>
<text x="216.8" y="277.4">7</text>
<text x="221.2" y="279.8">&quot;</text>
</g>
<g font-size="4.2">
<text x="80.1" y="101.7">11</text>
<text x="80.5" y="147.8">7</text>
<text x="79.3" y="193.8">11</text>
<text x="80.5" y="228.8">7</text>
<text x="82.8" y="265.1">11</text>
<text x="318.8" y="347.7">UNLESS OTHERWISE SPECIFIED:</text>
<text x="384.1" y="345.5">TEAM</text>
<text x="409.9" y="345.7">NAME</text>
<text x="441.6" y="345.7">DATE</text>
<text x="382.3" y="353.3">DRAWN</text>
<text x="412.6" y="353.3">OD</text>
<text x="433.9" y="353.3">12/20/2024</text>
<text x="316.5" y="358.5">DIMENSIONS ARE IN INCHES</text>
<text x="316.5" y="362.7">TOLERANCES:</text>
<text x="384.6" y="361.9">PROPRIETARY AND CONFIDENTIAL</text>
<text x="457.6" y="362.3">TITLE:</text>
<text x="316.5" y="371.2">ANGULAR: MACH</text>
<text x="316.5" y="366.9">FRACTIONAL</text>
<text x="344.8" y="366.9">1/16</text>
<text x="354.9" y="371.2">1° BEND</text>
<text x="375.9" y="371.2">1°</text>
<text x="384.4" y="370.2">THE INFORMATION CONTAINED IN</text>
<text x="316.5" y="375.4">TWO PLACE DECIMAL</text>
<text x="367.4" y="375.4">.13</text>
<text x="384.4" y="374.4">THIS DRAWING IS THE SOLE</text>
<text x="316.5" y="379.6">THREE PLACE DECIMAL</text>
<text x="367.1" y="379.6">.125</text>
<text x="384.4" y="378.6">PROPERTY OF FIRST®. ANY</text>
<text x="384.4" y="382.9">REPRODUCTION IN PART OR AS A</text>
<text x="316.5" y="388.4">MATERIAL/FINISH:</text>
<text x="384.4" y="387.1">WHOLE WITHOUT THE WRITTEN</text>
<text x="384.4" y="391.3">PERMISSION OF FIRST® IS</text>
<text x="384.4" y="395.6">PROHIBITED.</text>
<text x="462.2" y="391.3">SIZE</text>
<text x="475.1" y="391.3">DWG. NO.</text>
<text x="534.1" y="391.8">REV</text>
<text x="383.8" y="405.1">COMMENTS:</text>
<text x="388.8" y="410.9">REMOVE ALL BURRS AND SHARP</text>
<text x="322.3" y="417.6">DO NOT SCALE DRAWING</text>
<text x="413.2" y="415.2">EDGES.</text>
</g>
</svg>
